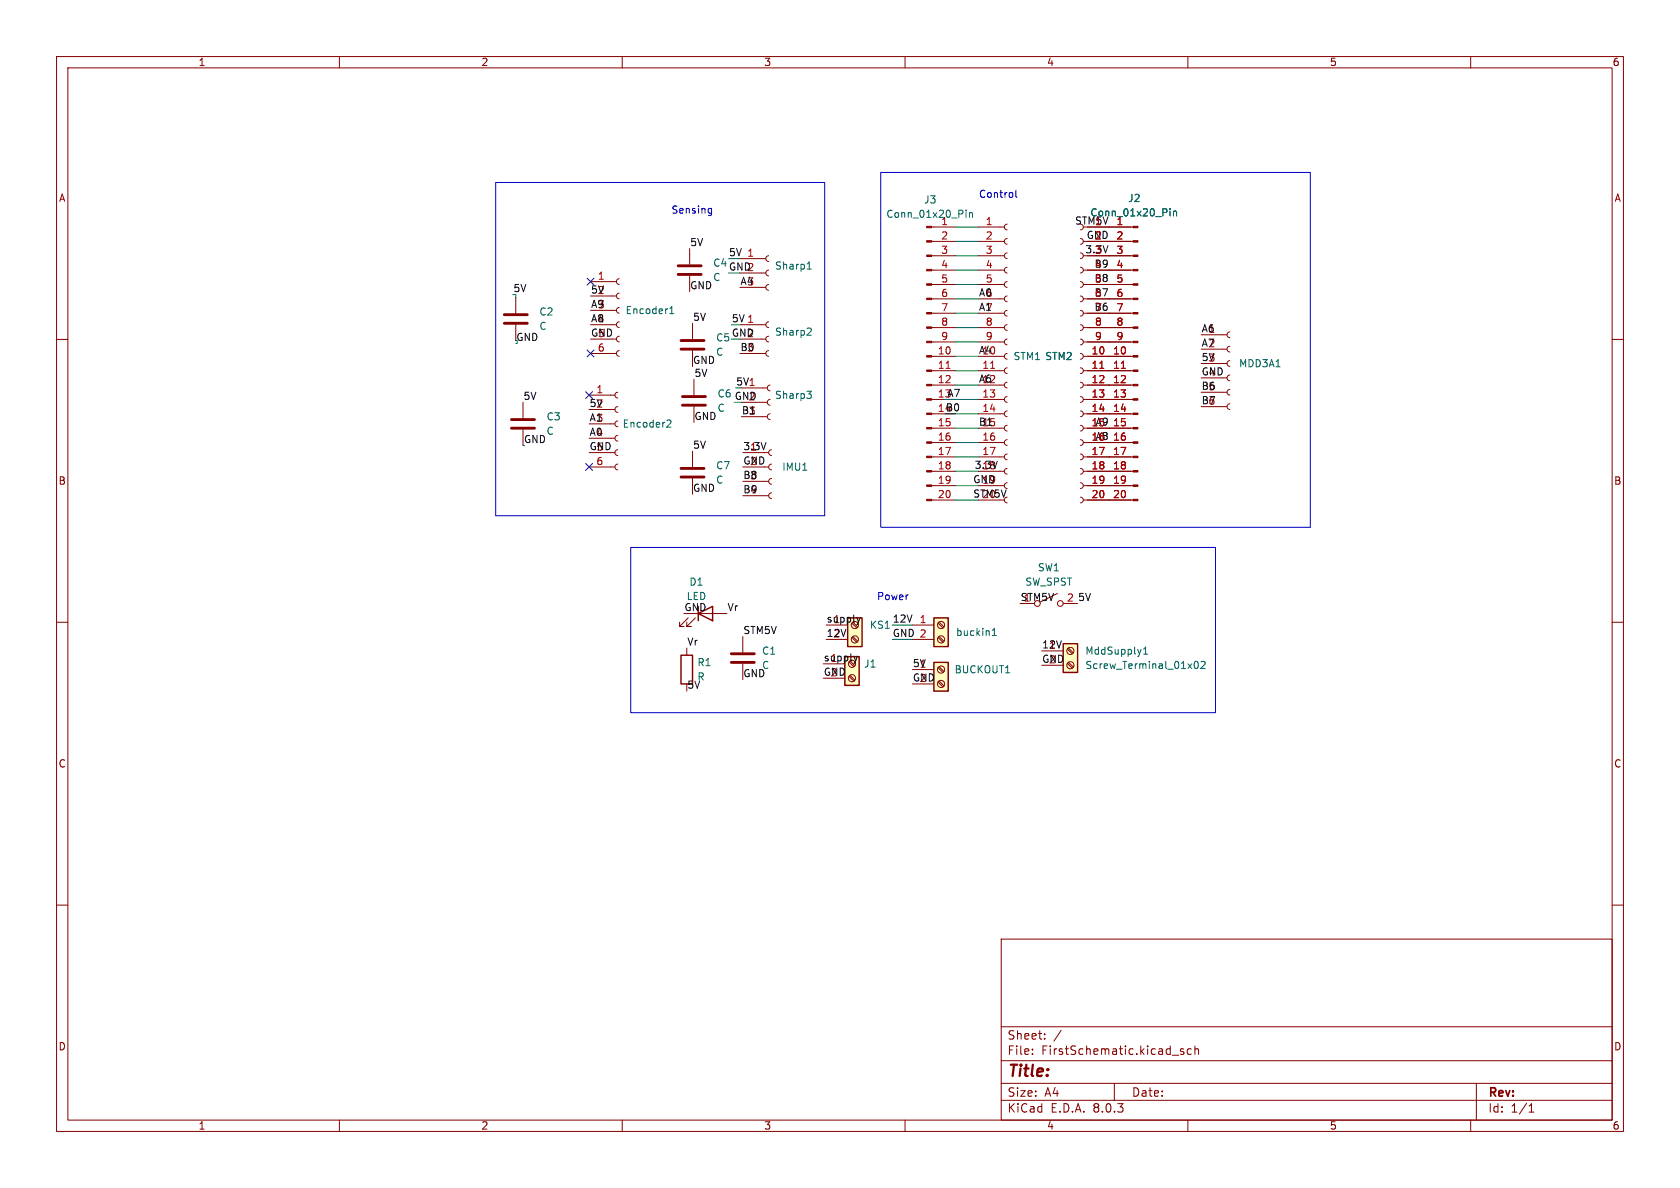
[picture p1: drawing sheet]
<svg xmlns="http://www.w3.org/2000/svg" width="297mm" height="210mm" viewBox="0 0 297 210" stroke-linecap="round" stroke-linejoin="round" font-family="sans-serif">
<g fill="none" stroke="#840000" stroke-width=".18">
<path d="M10 10h277v190h-277zM12 12h273v186h-273zM60 10v2M110 10v2M160 10v2M210 10v2M260 10v2M178.1 39.6l-.4 .2-.1 .3 .1 .4 .4 .1M191 39.6l.4 .2 .1 .3-.1 .4-.4 .1M10 60h2M122.4 57.2v2.7M130.8 59.9h4.6"/>
<path d="M130.8 57.4h4.6M130.8 50.8h4.6M130.8 48.3h4.6M130.8 45.7h4.6M135.9 59.4l-.4 .2-.1 .3 .1 .4 .4 .1M135.9 56.9l-.4 .1-.1 .4 .1 .4 .4 .1M135.9 50.3l-.4 .1-.1 .4 .1 .4 .4 .1M135.9 47.8l-.4 .1-.1 .4 .1 .3 .4 .2M135.9 45.2l-.4 .2-.1 .3 .1 .4 .4 .1M164.7 57.9h4.2M164.7 55.4h4.2M164.7 52.8h4.2"/>
<path d="M164.7 50.3h4.2M164.7 47.8h4.2M164.7 45.2h4.2M164.7 42.7h4.2M164.7 40.1h4.2M173 57.9h4.5M173 55.4h4.5M173 52.8h4.5M173 50.3h4.5M173 47.8h4.5M173 45.2h4.5M173 42.7h4.5"/>
<path d="M173 40.1h4.5M178.1 59.9l-.4 .2-.1 .4 .1 .3 .4 .2M178.1 57.4l-.4 .2-.1 .3 .1 .4 .4 .1M178.1 54.9l-.4 .1-.1 .4 .1 .3 .4 .2M178.1 52.3l-.4 .2-.1 .3 .1 .4 .4 .1M178.1 49.8l-.4 .1-.1 .4 .1 .4 .4 .1M178.1 47.2l-.4 .2-.1 .4 .1 .3 .4 .2M178.1 44.7l-.4 .2-.1 .3 .1 .4 .4 .1M178.1 42.2l-.4 .1-.1 .4 .1 .3 .4 .2M191 59.9l.4 .2 .1 .4-.1 .3-.4 .2M191 57.4l.4 .2 .1 .3-.1 .4-.4 .1M191 54.9l.4 .1 .1 .4-.1 .3-.4 .2"/>
<path d="M191 52.3l.4 .2 .1 .3-.1 .4-.4 .1M191 49.8l.4 .1 .1 .4-.1 .3-.4 .2M191 47.2l.4 .2 .1 .4-.1 .3-.4 .2M191 44.7l.4 .2 .1 .3-.1 .4-.4 .1M191 42.2l.4 .1 .1 .4-.1 .3-.4 .2M191.5 57.9h8.8M191.5 55.4h8.8M191.5 52.8h8.8M191.5 50.3h8.8M191.5 47.8h8.8M192.3 45.2h8M192.3 42.7h8"/>
<path d="M192.3 40.1h8M212.3 59.2h4.6M217.4 58.7l-.3 .1-.2 .4 .2 .3 .3 .2M285 60h2M122.4 62v2.8M122.4 79.8v2.8M122.7 67.1v2.8M122.7 71.9v2.8M130.8 62.5h4.6M131.1 73.7h4.5M131.1 71.1h4.5M131.1 68.6h4.5"/>
<path d="M135.9 62l-.4 .1-.1 .4 .1 .3 .4 .2M136.1 73.2l-.3 .1-.2 .4 .2 .3 .3 .2M136.1 70.6l-.3 .2-.2 .3 .2 .4 .3 .1M136.1 68.1l-.3 .1-.2 .4 .2 .3 .3 .2M136.4 79.5l-.4 .2-.1 .3 .1 .4 .4 .1M164.7 78.2h4.2M164.7 75.7h4.2M164.7 73.2h4.2M164.7 70.6h4.2M164.7 68.1h4.2M164.7 65.5h4.2M164.7 63h4.2"/>
<path d="M164.7 60.5h4.2M173 78.2h4.5M173 75.7h4.5M173 73.2h4.5M173 70.6h4.5M173 68.1h4.5M173 65.5h4.5M173 63h4.5M173 60.5h4.5M178.1 77.7l-.4 .2-.1 .3 .1 .4 .4 .1M178.1 75.2l-.4 .1-.1 .4 .1 .4 .4 .1M178.1 72.6l-.4 .2-.1 .4 .1 .3 .4 .2"/>
<path d="M178.1 70.1l-.4 .2-.1 .3 .1 .4 .4 .1M178.1 67.6l-.4 .1-.1 .4 .1 .3 .4 .2M178.1 65l-.4 .2-.1 .3 .1 .4 .4 .1M178.1 62.5l-.4 .1-.1 .4 .1 .4 .4 .1M191 77.7l.4 .2 .1 .3-.1 .4-.4 .1M191 75.2l.4 .1 .1 .4-.1 .3-.4 .2M191 72.6l.4 .2 .1 .4-.1 .3-.4 .2M191 70.1l.4 .2 .1 .3-.1 .4-.4 .1M191 67.6l.4 .1 .1 .4-.1 .3-.4 .2M191 65l.4 .2 .1 .3-.1 .4-.4 .1M191 62.5l.4 .1 .1 .4-.1 .3-.4 .2M191.5 78.2h8.8"/>
<path d="M191.5 75.7h8.8M191.5 73.2h8.8M191.5 70.6h8.8M191.5 68.1h8.8M191.5 65.5h8.8M191.5 63h8.8M191.5 60.5h8.8M212.3 71.9h4.6M212.3 69.3h4.6M212.3 66.8h4.6M212.3 64.3h4.6M212.3 61.7h4.6"/>
<path d="M217.4 71.4l-.3 .1-.2 .4 .2 .3 .3 .2M217.4 68.8l-.3 .2-.2 .3 .2 .4 .3 .1M217.4 66.3l-.3 .1-.2 .4 .2 .4 .3 .1M217.4 63.8l-.3 .1-.2 .4 .2 .3 .3 .2M217.4 61.2l-.3 .2-.2 .3 .2 .4 .3 .1M122.4 84.6v2.8M131.3 87.6h4.6M131.3 85.1h4.6M131.3 82.6h4.6M131.3 80h4.6M136.4 87.1l-.4 .2-.1 .3 .1 .4 .4 .1M136.4 84.6l-.4 .1-.1 .4 .1 .4 .4 .1"/>
<path d="M136.4 82l-.4 .2-.1 .4 .1 .3 .4 .2M164.7 88.4h4.2M164.7 85.9h4.2M164.7 83.3h4.2M164.7 80.8h4.2M173 88.4h3.8M173 85.9h4.5M173 83.3h4.5M173 80.8h4.5M178.1 87.9l-.4 .1-.1 .4 .1 .4 .4 .1M178.1 85.3l-.4 .2-.1 .4 .1 .3 .4 .2M178.1 82.8l-.4 .2-.1 .3 .1 .4 .4 .1"/>
<path d="M178.1 80.3l-.4 .1-.1 .4 .1 .3 .4 .2M191 87.9l.4 .1 .1 .4-.1 .3-.4 .2M191 85.3l.4 .2 .1 .4-.1 .3-.4 .2M191 82.8l.4 .2 .1 .3-.1 .4-.4 .1M191 80.3l.4 .1 .1 .4-.1 .3-.4 .2M191.5 88.4h8.8M191.5 85.9h8.8M191.5 83.3h8.8M191.5 80.8h8.8M10 110h2M285 110h2M10 160h2"/>
<path d="M285 160h2M177 166h108v32h-108zM60 198v2M110 198v2M160 198v2M177 194.5h108M177 191.5h108M177 187.5h108M177 181.5h108M182.5 186.3v.1M182.5 185.5v.1M184.7 183.6v.1"/>
<path d="M184.7 182.8v.1M187.6 182.1l-1.3 2M197 191.5v3M207.2 186.5h1.2M209.2 185.5l-.3-.1-.2 .2v.2l.5 .2v.3h-.5M210 198v2M210.6 185.5l-.4-.1-.3 .3v.4l.1 .2h.6M211.2 185.5l.3-.1 .3 .1 .1 .9M211.2 184.9v1.5M260 198v2M261 191.5v6.5M270.3 196.6h.9"/>
<path d="M270.3 195.5l.4-.4v1.5"/>
</g>
<path d="M170.8 37.2v.1M170.8 37.6v.8M171.4 37.6v.8M171.4 37.7l.2-.1h.3v.8M206.9 36.9v.1M206.9 37.3v.9M207.5 37.3v.9M207.5 37.4l.1-.1 .3 .1 .1 .8M142.7 47.6h.7M142.8 46.6l.3-.3v1.3M142.9 58h.4l.1 .3-.8 1h.8M142.6 69.2h.8l-.4 .4 .4 .2v.4l-.2 .2h-.4" fill="none" stroke="#006464" stroke-width=".18"/>
<path d="M120.4 61.7h4.1M120.4 60.2h4.1M120.6 71.6h4.1M120.6 70.1h4.1M120.4 84.3h4.1M120.4 82.8h4.1" fill="none" stroke="#840000" stroke-width=".51"/>
<g fill="#840000" stroke="#840000" stroke-width=".18">
<path d="M200.3 88.3h.9v.2h-.9z"/>
<path d="M200.3 85.7h.9v.3h-.9z"/>
<path d="M200.3 83.2h.9v.2h-.9z"/>
<path d="M200.3 80.6h.9v.3h-.9z"/>
<path d="M200.3 78.1h.9v.3h-.9z"/>
<path d="M200.3 75.6h.9v.2h-.9z"/>
<path d="M200.3 73h.9v.3h-.9z"/>
<path d="M200.3 70.5h.9v.2h-.9z"/>
<path d="M200.3 67.9h.9v.3h-.9z"/>
<path d="M200.3 65.4h.9v.3h-.9z"/>
<path d="M200.3 62.9h.9v.2h-.9z"/>
<path d="M200.3 60.3h.9v.3h-.9z"/>
<path d="M200.3 57.8h.9v.2h-.9z"/>
<path d="M200.3 55.2h.9v.3h-.9z"/>
<path d="M200.3 52.7h.9v.3h-.9z"/>
<path d="M200.3 50.2h.9v.2h-.9z"/>
<path d="M200.3 47.6h.9v.3h-.9z"/>
<path d="M200.3 45.1h.9v.2h-.9z"/>
<path d="M200.3 42.5h.9v.3h-.9z"/>
<path d="M200.3 40h.9v.3h-.9z"/>
<path d="M163.8 88.3h.9v.2h-.9z"/>
<path d="M163.8 85.7h.9v.3h-.9z"/>
<path d="M163.8 83.2h.9v.2h-.9z"/>
<path d="M163.8 80.6h.9v.3h-.9z"/>
<path d="M163.8 78.1h.9v.3h-.9z"/>
<path d="M163.8 75.6h.9v.2h-.9z"/>
<path d="M163.8 73h.9v.3h-.9z"/>
<path d="M163.8 70.5h.9v.2h-.9z"/>
<path d="M163.8 67.9h.9v.3h-.9z"/>
<path d="M163.8 65.4h.9v.3h-.9z"/>
<path d="M163.8 62.9h.9v.2h-.9z"/>
<path d="M163.8 60.3h.9v.3h-.9z"/>
<path d="M163.8 57.8h.9v.2h-.9z"/>
<path d="M163.8 55.2h.9v.3h-.9z"/>
<path d="M163.8 52.7h.9v.3h-.9z"/>
<path d="M163.8 50.2h.9v.2h-.9z"/>
<path d="M163.8 47.6h.9v.3h-.9z"/>
<path d="M163.8 45.1h.9v.2h-.9z"/>
<path d="M163.8 42.5h.9v.3h-.9z"/>
<path d="M163.8 40h.9v.3h-.9z"/>
</g>
<path d="M167.2 65.1h.8M175.1 65.1h.7M194.4 65.1h.8M198.2 65.1h.8" fill="none" stroke="#a90000" stroke-width=".18"/>
<path d="M165.1 117.1h2.5v5.1h-2.5z" fill="#ffffc2"/>
<path d="M165.1 117.1h2.5v5.1h-2.5z" fill="none" stroke="#840000" stroke-width=".25"/>
<g fill="none" stroke="#840000" stroke-width=".18">
<path d="M161.3 118.4h3.8M165.8 118l.9 .9M166 117.9l.9 .8M186.9 104.9l-3 1.5M188 106.7h2.5M161.3 120.9h3.8M165.8 120.6l.9 .8M166 120.4l.9 .8"/>
<circle cx="166.4" cy="118.4" r=".63"/>
<circle cx="183.4" cy="106.7" r=".51"/>
<circle cx="187.5" cy="106.7" r=".51"/>
<circle cx="166.4" cy="120.9" r=".63"/>
</g>
<path d="M165.1 109.2h2.5v5.1h-2.5z" fill="#ffffc2"/>
<path d="M165.1 109.2h2.5v5.1h-2.5z" fill="none" stroke="#840000" stroke-width=".25"/>
<g fill="none" stroke="#840000" stroke-width=".18">
<path d="M131.3 112.5v2.8M131.3 117.3v2.8M161.3 110.5h3.8M161.3 113h3.8M165.8 112.7l.9 .8M165.8 110.2l.9 .8M166 112.5l.9 .9M166 110l.9 .8"/>
<circle cx="166.4" cy="110.5" r=".63"/>
<circle cx="166.4" cy="113" r=".63"/>
</g>
<path d="M175.4 112.3h.8M175.4 111.4l.4-.3v1.2" fill="none" stroke="#006464" stroke-width=".18"/>
<path d="M129.3 117.1h4M129.3 115.6h4" fill="none" stroke="#840000" stroke-width=".51"/>
<path d="M149.9 109.2h2.5v5.1h-2.5z" fill="#ffffc2"/>
<path d="M149.9 109.2h2.5v5.1h-2.5z" fill="none" stroke="#840000" stroke-width=".25"/>
<g fill="none" stroke="#840000" stroke-width=".18">
<path d="M146 110.5h3.9M146 113h3.9M150.6 112.7l.9 .8M150.8 112.5l.8 .9"/>
<circle cx="151.1" cy="113" r=".63"/>
<circle cx="151.1" cy="110.5" r=".63"/>
</g>
<path d="M188 113.8h2.5v5.1h-2.5z" fill="#ffffc2"/>
<path d="M188 113.8h2.5v5.1h-2.5z" fill="none" stroke="#840000" stroke-width=".25"/>
<g fill="none" stroke="#840000" stroke-width=".18">
<path d="M184.1 115.1h3.9M184.1 117.6h3.9M188.7 117.3l.9 .8M188.7 114.7l.9 .9M188.9 117.1l.8 .8M188.9 114.6l.8 .8"/>
<circle cx="189.2" cy="115.1" r=".63"/>
<circle cx="189.2" cy="117.6" r=".63"/>
</g>
<path d="M202.2 115.6h.7M202.2 114.7l.3-.3v1.2M211.2 117l.2-.1a.68 .68 0 0 1 .5 .6 .68 .68 0 0 1-.5 .7l-.2-.1-.1-.4zM212.3 117l.5-.1 .2 .4-.7 .9h.7" fill="none" stroke="#006464" stroke-width=".18"/>
<path d="M149.4 116.1h2.5v5.1h-2.5z" fill="#ffffc2"/>
<path d="M120.4 115.8h2v5.1h-2zM123.4 108.5l2.6-1.3v2.5zM123.4 107.2v2.5M149.4 116.1h2.5v5.1h-2.5z" fill="none" stroke="#840000" stroke-width=".25"/>
<g fill="none" stroke="#840000" stroke-width=".18">
<path d="M91.2 52.6v2.8M91.2 57.4v2.8M104.4 59.9h4.6M104.4 57.4h4.6M104.4 54.9h4.6M104.4 52.3h4.6M104.4 49.8h4.6M109.5 59.4l-.4 .2-.1 .3 .1 .4 .4 .1M109.5 56.9l-.4 .1-.1 .4 .1 .4 .4 .1M109.5 54.4l-.4 .1-.1 .4 .1 .3 .4 .2M109.5 51.8l-.4 .2-.1 .3 .1 .4 .4 .1M109.5 49.3l-.4 .1-.1 .4 .1 .3 .4 .2"/>
<path d="M121.9 43.9v2.8M121.9 48.8v2.8M192.3 40.1h7.6M192.3 42.7h7.6M192.3 45.2h7.6M192.3 47.8h7.6M192.3 50.3h7.6M192.3 52.8h7.6M192.3 55.4h7.6M192.3 57.9h7.6M92.5 71.1v2.8M92.5 75.9v2.8"/>
<path d="M104.1 77.5h4.6M104.1 74.9h4.6M104.1 72.4h4.6M104.1 69.9h4.6M104.4 62.5h4.6M109.2 79.5l-.3 .2-.2 .3 .2 .4 .3 .1M109.2 77l-.3 .1-.2 .4 .2 .3 .3 .2M109.2 74.4l-.3 .2-.2 .3 .2 .4 .3 .1M109.2 71.9l-.3 .1-.2 .4 .2 .3 .3 .2M109.2 69.3l-.3 .2-.2 .4 .2 .3 .3 .2M109.5 62l-.4 .1-.1 .4 .1 .3 .4 .2M192.3 63h7.6"/>
<path d="M192.3 65.5h7.6M192.3 68.1h7.6M192.3 70.6h7.6M192.3 73.2h7.6M192.3 75.7h7.6M192.3 78.2h7.6M192.3 60.5h7.6M104.1 82.6h4.6M104.1 80h4.6M109.2 82l-.3 .2-.2 .4 .2 .3 .3 .2M192.3 80.8h7.6M192.3 83.3h7.6"/>
<path d="M192.3 85.9h7.6M192.3 88.4h7.6M121.4 114.6v1.2M121.7 109.2l-1.6 1.5h.8h-.8v-.7M122.9 109.2l-1.5 1.5h.8h-.8v-.7M123.4 108.5h5.1M145.5 117.3h3.9M145.5 119.9h3.9M150.1 119.6l.9 .8M150.3 119.4l.8 .8"/>
<circle cx="150.6" cy="117.3" r=".63"/>
<circle cx="150.6" cy="119.9" r=".63"/>
</g>
<path d="M206.9 36.9v.1M206.9 37.3v.9M207.5 37.3v.9M207.5 37.4l.1-.1 .3 .1 .1 .8M118.4 55.4h.7M118.4 54.5l.4-.3v1.2M118.1 74.2l.4 .1 .1 .3-.8 .9h.8" fill="none" stroke="#006464" stroke-width=".18"/>
<path d="M89.2 57.2h4M89.2 55.6h4M119.9 48.5h4.1M119.9 47h4.1M90.4 75.7h4.1M90.4 74.2h4.1" fill="none" stroke="#840000" stroke-width=".51"/>
<path d="M151 116l.3 .8M151.3 116.8l-.2 .3M151.5 109.1l.3 .9M151.6 116l-.3 .8M151.8 110l-.1 .3M152.1 109.1l-.3 .9" fill="none" stroke="#0f0f0f" stroke-width=".18"/>
<path d="M87.6 32.3h58.2v58.9h-58.2zM125.4 36.8l.4 .1M125.8 36.8v1.1l-.1 .1-.3 .1M125.8 37.6l-.4 .1M155.7 30.5h75.9v62.7h-75.9zM179.6 33.6v1.1l.2 .2M111.5 96.8h103.4v29.2h-103.4z" fill="none" stroke="#0000c2" stroke-width=".18"/>
<g fill="none" stroke="#009600" stroke-width=".18">
<path d="M91.2 52.1v.5M168.9 52.8h4.1M168.9 47.8h4.1M168.9 50.3h4.1M168.9 45.2h4.1M168.9 40.1h4.1M168.9 57.9h4.1M168.9 42.7h4.1M168.9 55.4h4.1M166.9 70.6h6.1M167.1 73.2h5.9M168.9 78.2h4.1"/>
<path d="M168.9 75.7h4.1M168.9 60.5h4.1M168.9 68.1h4.1M168.9 63h4.1M168.9 65.5h4.1M168.9 80.8h4.1M168.9 83.3h4.1M168.9 88.4h4.1M168.9 85.9h4.1M157.7 110.5h3.6M157.7 113h3.6"/>
</g>
<path d="M103.8 49.2l1.2 1.2M105 49.2l-1.2 1.2M103.5 69.2l1.2 1.3M103.8 61.9l1.2 1.2M104.7 69.2l-1.2 1.3M105 61.9l-1.2 1.2M103.5 81.9l1.2 1.3M104.7 81.9l-1.2 1.3" fill="none" stroke="#000084" stroke-width=".18"/>
<path d="M194.4 65.1h.8M198.2 65.1h.8" fill="none" stroke="#a90000" stroke-width=".18"/>
<text font-size="2.8" fill="#840000" x="178" y="190.9">Title:</text>
<g font-size="2.1" fill="#840000">
<text x="178" y="184">Sheet:</text>
<text x="178" y="186.7">File:</text>
<text x="184.1" y="186.7">FirstSchematic.kicad_sch</text>
<text x="178" y="196.9">KiCad</text>
<text x="178" y="194.1">Size:</text>
<text x="184.7" y="194.1">A4</text>
<text x="185.7" y="196.9">E.D.A.</text>
<text x="193.3" y="196.9">8.0.3</text>
<text x="200" y="194.1">Date:</text>
<text x="263" y="194.3">Rev:</text>
<text x="263" y="196.9">Id:</text>
<text x="267.1" y="196.9">1/1</text>
</g>
<g font-size="1.8" fill="#840000">
<text x="35" y="11.9">1</text>
<text x="85" y="11.9">2</text>
<text x="135" y="11.9">3</text>
<text x="185" y="11.9">4</text>
<text x="235" y="11.9">5</text>
<text x="285" y="11.9">6</text>
<text x="10.3" y="35.9">A</text>
<text x="285.3" y="35.9">A</text>
<text x="10.3" y="85.9">B</text>
<text x="285.3" y="85.9">B</text>
<text x="10.3" y="135.9">C</text>
<text x="285.3" y="135.9">C</text>
<text x="10.3" y="185.9">D</text>
<text x="285.3" y="185.9">D</text>
<text x="35" y="199.9">1</text>
<text x="85" y="199.9">2</text>
<text x="135" y="199.9">3</text>
<text x="185" y="199.9">4</text>
<text x="235" y="199.9">5</text>
<text x="285" y="199.9">6</text>
</g>
<g font-size="1.8" fill="#0000c2">
<text x="173" y="35.1">Control</text>
<text x="118.6" y="37.9">Sensing</text>
<text x="154.9" y="106.2">Power</text>
</g>
<g font-size="1.8" fill="#006464">
<text x="199.3" y="35.9">J2</text>
<text x="156.6" y="38.7">Conn_01x20_Pin</text>
<text x="163.3" y="36.2">J3</text>
<text x="166.3" y="39.9">1</text>
<text x="190" y="39.8">STM5V</text>
<text x="192.7" y="38.5">Conn_01x20_Pin</text>
<text x="193.5" y="39.9">1</text>
<text x="126" y="47.3">C4</text>
<text x="136.9" y="47.9">Sharp1</text>
<text x="95.3" y="56">C2</text>
<text x="95.3" y="58.5">C</text>
<text x="110.5" y="55.7">Encoder1</text>
<text x="136.9" y="59.5">Sharp2</text>
<text x="126.5" y="60.6">C5</text>
<text x="179.1" y="63.9">STM1 STM2</text>
<text x="184.7" y="63.9">STM2</text>
<text x="219" y="65.1">MDD3A1</text>
<text x="136.9" y="70.7">Sharp3</text>
<text x="96.5" y="74.5">C3</text>
<text x="110" y="75.8">Encoder2</text>
<text x="126.5" y="83.2">C7</text>
<text x="138.2" y="83.4">IMU1</text>
<text x="183.4" y="101.2">SW1</text>
<text x="121.8" y="103.7">D1</text>
<text x="181.2" y="103.7">SW_SPST</text>
<text x="153.7" y="111.4">KS1</text>
<text x="168.9" y="112.6">buckin1</text>
<text x="123.2" y="118">R1</text>
<text x="134.6" y="115.9">C1</text>
<text x="152.7" y="118.2">J1</text>
<text x="168.7" y="119.2">BUCKOUT1</text>
<text x="191.8" y="115.9">MddSupply1</text>
<text x="191.8" y="118.5">Screw_Terminal_01x02</text>
<text x="123.2" y="120.5">R</text>
</g>
<g font-size="1.8" fill="#a90000">
<text x="174.2" y="39.9">1</text>
<text x="197.3" y="39.9">1</text>
<text x="166.3" y="42.4">2</text>
<text x="166.3" y="45">3</text>
<text x="166.3" y="47.5">4</text>
<text x="174.2" y="42.4">2</text>
<text x="174.2" y="45">3</text>
<text x="174.2" y="47.5">4</text>
<text x="193.5" y="42.4">2</text>
<text x="193.5" y="45">3</text>
<text x="193.5" y="47.5">4</text>
<text x="197.3" y="42.4">2</text>
<text x="197.3" y="45">3</text>
<text x="197.3" y="47.5">4</text>
<text x="105.6" y="49.5">1</text>
<text x="166.3" y="50">5</text>
<text x="166.3" y="52.6">6</text>
<text x="174.2" y="50">5</text>
<text x="193.5" y="50">5</text>
<text x="193.5" y="52.6">6</text>
<text x="197.3" y="50">5</text>
<text x="197.3" y="52.6">6</text>
<text x="166.3" y="55.1">7</text>
<text x="166.3" y="57.7">8</text>
<text x="174.2" y="57.7">8</text>
<text x="193.5" y="55.1">7</text>
<text x="193.5" y="57.7">8</text>
<text x="197.3" y="55.1">7</text>
<text x="197.3" y="57.7">8</text>
<text x="105.6" y="62.2">6</text>
<text x="165.7" y="62.7">10</text>
<text x="165.7" y="65.3">11</text>
<text x="166.3" y="60.2">9</text>
<text x="173.6" y="65.3">11</text>
<text x="174.2" y="60.2">9</text>
<text x="192.9" y="62.7">10</text>
<text x="192.9" y="65.3">11</text>
<text x="193.5" y="60.2">9</text>
<text x="196.7" y="62.7">10</text>
<text x="196.7" y="65.3">11</text>
<text x="197.3" y="60.2">9</text>
<text x="105.3" y="69.6">1</text>
<text x="165.7" y="67.8">12</text>
<text x="173.6" y="70.4">13</text>
<text x="192.9" y="67.8">12</text>
<text x="192.9" y="70.4">13</text>
<text x="196.7" y="67.8">12</text>
<text x="196.7" y="70.4">13</text>
<text x="165.7" y="75.4">15</text>
<text x="165.7" y="78">16</text>
<text x="173.6" y="72.9">14</text>
<text x="173.6" y="75.4">15</text>
<text x="173.6" y="78">16</text>
<text x="192.9" y="72.9">14</text>
<text x="192.9" y="75.4">15</text>
<text x="192.9" y="78">16</text>
<text x="196.7" y="72.9">14</text>
<text x="196.7" y="75.4">15</text>
<text x="196.7" y="78">16</text>
<text x="105.3" y="82.3">6</text>
<text x="165.7" y="80.5">17</text>
<text x="165.7" y="83.1">18</text>
<text x="173.6" y="80.5">17</text>
<text x="192.9" y="80.5">17</text>
<text x="192.9" y="83.1">18</text>
<text x="196.7" y="80.5">17</text>
<text x="196.7" y="83.1">18</text>
<text x="165.7" y="85.6">19</text>
<text x="165.7" y="88.1">20</text>
<text x="192.9" y="85.6">19</text>
<text x="192.9" y="88.1">20</text>
<text x="196.7" y="85.6">19</text>
<text x="196.7" y="88.1">20</text>
<text x="188.5" y="106.4">2</text>
<text x="162.5" y="110.2">1</text>
</g>
<g font-size="1.8" fill="#0f0f0f">
<text x="121.9" y="43.6">5V</text>
<text x="191.8" y="44.9">3.3V</text>
<text x="192" y="42.3">GND</text>
<text x="193.4" y="47.4">B9</text>
<text x="104.4" y="52">5V</text>
<text x="105.6" y="52.1">2</text>
<text x="121.9" y="51.2">GND</text>
<text x="126" y="49.9">C</text>
<text x="130.8" y="50.5">A4</text>
<text x="132" y="50.5">3</text>
<text x="173" y="52.5">A0</text>
<text x="174.2" y="52.6">6</text>
<text x="193.4" y="49.9">B8</text>
<text x="193.4" y="52.5">B7</text>
<text x="104.4" y="54.5">A9</text>
<text x="104.4" y="57.1">A8</text>
<text x="104.4" y="59.6">GND</text>
<text x="105.6" y="54.6">3</text>
<text x="105.6" y="57.2">4</text>
<text x="105.6" y="59.7">5</text>
<text x="122.4" y="56.8">5V</text>
<text x="132" y="59.7">2</text>
<text x="173" y="55">A1</text>
<text x="174.2" y="55.1">7</text>
<text x="193.4" y="55">B6</text>
<text x="212.3" y="58.8">A6</text>
<text x="213.5" y="58.9">1</text>
<text x="122.4" y="64.4">GND</text>
<text x="126.5" y="63.1">C</text>
<text x="130.8" y="62.1">B0</text>
<text x="132" y="62.2">3</text>
<text x="173.6" y="62.7">10</text>
<text x="212.3" y="61.4">A7</text>
<text x="212.3" y="63.9">5V</text>
<text x="213.5" y="61.5">2</text>
<text x="213.5" y="64">3</text>
<text x="92.5" y="70.8">5V</text>
<text x="122.7" y="66.7">5V</text>
<text x="132.3" y="70.9">2</text>
<text x="165.7" y="70.4">13A7</text>
<text x="173.6" y="67.8">12</text>
<text x="212.3" y="69">B6</text>
<text x="212.3" y="71.5">B7</text>
<text x="212.3" y="66.5">GND</text>
<text x="213.5" y="66.5">4</text>
<text x="213.5" y="69.1">5</text>
<text x="213.5" y="71.6">6</text>
<text x="96.5" y="77.1">C</text>
<text x="104.1" y="77.1">A0</text>
<text x="104.1" y="72">5V</text>
<text x="104.1" y="74.6">A1</text>
<text x="105.3" y="72.1">2</text>
<text x="105.3" y="74.7">3</text>
<text x="105.3" y="77.2">4</text>
<text x="122.7" y="74.3">GND</text>
<text x="126.8" y="73">C</text>
<text x="131.1" y="73.3">B1</text>
<text x="132.3" y="73.4">3</text>
<text x="165.7" y="72.9">14B0</text>
<text x="173" y="75.3">B1</text>
<text x="193.6" y="75.3">A9</text>
<text x="193.6" y="77.9">A8</text>
<text x="104.1" y="79.7">GND</text>
<text x="105.3" y="79.8">5</text>
<text x="122.4" y="79.4">5V</text>
<text x="131.3" y="79.7">3.3V</text>
<text x="131.3" y="82.2">GND</text>
<text x="132.5" y="79.8">1</text>
<text x="132.5" y="82.3">2</text>
<text x="172.2" y="83">3.3V</text>
<text x="173.6" y="83.1">18</text>
<text x="122.4" y="87">GND</text>
<text x="126.5" y="85.7">C</text>
<text x="131.3" y="87.3">B9</text>
<text x="131.3" y="84.7">B8</text>
<text x="132.5" y="84.8">3</text>
<text x="132.5" y="87.4">4</text>
<text x="172" y="85.5">GND</text>
<text x="172" y="88">STM5V</text>
<text x="173.6" y="85.6">19</text>
<text x="173.6" y="88.1">20</text>
<text x="121.3" y="106.3">LED</text>
<text x="180.3" y="106.3">STM5V</text>
<text x="180.9" y="106.4">1</text>
<text x="190.5" y="106.3">5V</text>
<text x="120.9" y="108.1">GND</text>
<text x="128.5" y="108.1">Vr</text>
<text x="131.3" y="112.2">STM5V</text>
<text x="146" y="112.7">12V</text>
<text x="146" y="110.1">supply</text>
<text x="147.2" y="110.2">1</text>
<text x="147.2" y="112.8">2</text>
<text x="157.7" y="112.7">GND 2</text>
<text x="157.7" y="110.1">12V</text>
<text x="121.4" y="114.2">Vr</text>
<text x="131.3" y="119.8">GND</text>
<text x="134.6" y="118.5">C</text>
<text x="145.5" y="117">supply</text>
<text x="145.5" y="119.5">GND</text>
<text x="146.7" y="117.1">1</text>
<text x="146.7" y="119.6">2</text>
<text x="161.3" y="118">5V</text>
<text x="162.5" y="118.1">1</text>
<text x="184.1" y="114.7">12V</text>
<text x="184.1" y="117.3">GND</text>
<text x="185.3" y="114.8">1</text>
<text x="185.3" y="117.3">2</text>
<text x="121.4" y="121.8">5V</text>
<text x="161.3" y="120.6">GND</text>
<text x="162.5" y="120.7">2</text>
</g>
<g font-size="1.8" fill="#009600">
<text x="128.8" y="45.4">5V 1</text>
<text x="128.8" y="47.9">GND2</text>
<text x="90.7" y="51.7">5V</text>
<text x="129.3" y="59.6">GND</text>
<text x="129.3" y="57.1">5V 1</text>
<text x="91.2" y="60.4">GND</text>
<text x="126.8" y="70.5">C6 GND</text>
<text x="130" y="68.2">5V1</text>
<text x="92.5" y="78.4">GND</text>
</g>
</svg>
